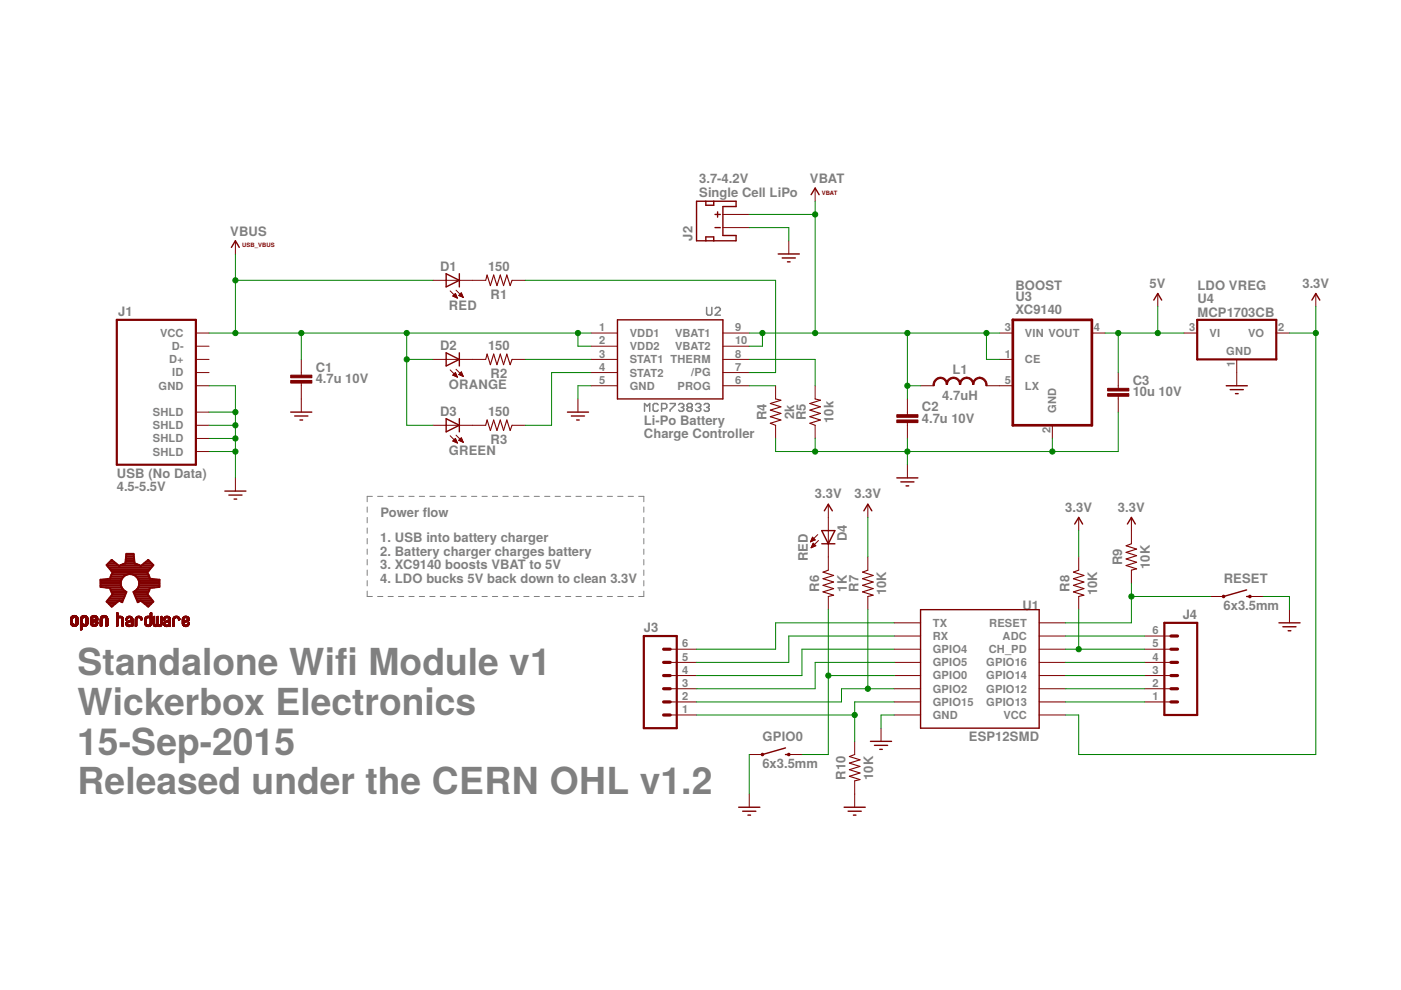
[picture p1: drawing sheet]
<svg xmlns="http://www.w3.org/2000/svg" width="297mm" height="210mm" viewBox="0 0 297 210" stroke-linecap="round" stroke-linejoin="round" font-family="sans-serif">
<g fill="none" stroke="#808080" stroke-width=".21">
<path d="M77.9 107.5v1.1M77.9 109.7v1.1M77.9 112v1.1M77.9 114.2v1.1M77.9 116.4v1.1M77.9 118.6v1.2M79 105.2h-1.1v1.2M80.1 105.2h1.1M82.3 105.2h1.1M84.5 105.2h1.1M86.7 105.2h1.1M88.9 105.2h1.1"/>
<path d="M91.1 105.2h1.1M93.3 105.2h1.1M95.5 105.2h1.2M97.8 105.2h1.1M100 105.2h1.1M102.2 105.2h1.1M104.4 105.2h1.1M106.6 105.2h1.1M108.8 105.2h1.1M111 105.2h1.2M113.3 105.2h1.1M115.5 105.2h1.1"/>
<path d="M117.7 105.2h1.1M119.9 105.2h1.1M122.1 105.2h1.1M124.3 105.2h1.1M126.5 105.2h1.2M128.8 105.2h1.1M131 105.2h1.1M133.2 105.2h1.1M135.4 105.2h1.1v1.2M136.5 107.5v1.1M136.5 109.7v1.1M136.5 112v1.1"/>
<path d="M136.5 114.2v1.1M136.5 116.4v1.1M136.5 118.6v1.2M77.9 120.9v1.1M77.9 123.1v1.1M77.9 125.3v1.2h1.1M80.1 126.5h1.1M82.3 126.5h1.1M84.5 126.5h1.1M86.7 126.5h1.1M88.9 126.5h1.1M91.1 126.5h1.1"/>
<path d="M93.3 126.5h1.1M95.5 126.5h1.2M97.8 126.5h1.1M100 126.5h1.1M102.2 126.5h1.1M104.4 126.5h1.1M106.6 126.5h1.1M108.8 126.5h1.1M111 126.5h1.2M113.3 126.5h1.1M115.5 126.5h1.1M117.7 126.5h1.1"/>
<path d="M119.9 126.5h1.1M122.1 126.5h1.1M124.3 126.5h1.1M126.5 126.5h1.2M128.8 126.5h1.1M131 126.5h1.1M133.2 126.5h1.1M136.5 120.9v1.1M136.5 123.1v1.1M136.5 125.3v1.2h-1.1"/>
</g>
<g fill="none" stroke="#808080" stroke-width=".32">
<path d="M149.8 65.2v1.3l.3 .3h.5l.3-.3v-1.3M151.6 65.4l.3-.2h.5l.3 .2v.3l-1.1 1.1h1.1M136.7 87.2v-1.6l.5 .5 .6-.5v1.6M139.6 85.8l-.3-.2h-.6l-.2 .2v1.1l.2 .3h.6l.3-.3M140.3 86.7h.8l.3-.3v-.6l-.3-.2h-.8v1.6M142.1 85.6h1.1v.2l-1.1 1.1v.3M143.9 85.8l.2-.2h.6l.3 .2v.3l-.3 .3M144.4 86.4h.3M144.7 86.4l.3 .3v.2l-.3 .3h-.6l-.2-.3M145.9 86.4l-.2-.3v-.3l.2-.2h.6l.3 .2v.3l-.3 .3M145.9 86.4l-.2 .3v.2l.2 .3h.6l.3-.3v-.2l-.3-.3M145.9 86.4h.6"/>
<path d="M147.5 85.8l.2-.2h.6l.3 .2v.3l-.3 .3M148 86.4h.3M148.3 86.4l.3 .3v.2l-.3 .3h-.6l-.2-.3M149.3 85.8l.2-.2h.6l.3 .2v.3l-.3 .3M149.8 86.4h.3M150.1 86.4l.3 .3v.2l-.3 .3h-.6l-.2-.3"/>
</g>
<g fill="none" stroke="#800000" stroke-width=".47">
<path d="M24.8 67.8h16.7v30.7h-16.7zM253.8 67.8h16.8v8.4h-16.8zM136.5 134.9h7v19.5h-7zM246.9 132.1h6.9v19.5h-6.9z"/>
<circle cx="259.4" cy="126.5" r=".15"/>
<circle cx="265" cy="126.5" r=".15"/>
<circle cx="161.6" cy="160" r=".15"/>
<circle cx="167.2" cy="160" r=".15"/>
</g>
<g fill="none" stroke="#800000" stroke-width=".21">
<path d="M172.8 39.9v2.8M49.9 51.1v2.7M91.8 59.4h11.2M108.6 59.4h2.8M153.3 48.3h5.6M153.3 45.5h5.6M167.2 51.1v2.7M41.5 70.6h2.8M41.5 76.2h2.8M41.5 73.4h2.8M41.5 79h2.8M63.9 76.2v3.6"/>
<path d="M91.8 76.2h11.2M95.4 78.4l1.6 1.6M95.4 61.7l1.6 1.5M96 79.5l.6-.5 .4 1zM96 62.8l.6-.6 .4 1zM96 79.6h.8M96.1 62.7h.7M96.1 79.4h.7M96.1 62.8h.7M96.2 62.6h.5M96.3 79.3h.4M96.4 79.7h.5"/>
<path d="M96.4 62.4h.2M96.4 79.1h.2M96.5 63h.4M96.5 62.3h.1M96.5 79h.1M96.7 79.8h.2M96.7 78.3l1.5 1.5M96.7 61.5l1.5 1.6M96.8 63.1h.1M97.3 79.4h.8M97.3 62.6h.7M97.4 79.3h.6"/>
<path d="M97.4 62.7h.7M97.5 62.4h.5M97.5 79.1h.4M97.6 62.3h.3M97.6 79.6h.5M97.6 79h.3M97.7 62.8h.4M97.7 62.2h.2M97.8 78.9h.1M97.8 78.8l-.5 .6 .9 .4M97.8 78.8l.4 1M97.8 62.1l.4 1-.9-.4z"/>
<path d="M97.9 79.7h.3M98 63h.2M108.6 76.2h2.8M125.3 70.6h5.6M125.3 76.2h5.6M125.3 73.4h5.6M125.3 79h5.6M153.3 70.6h5.6M153.3 76.2h5.6M153.3 73.4h5.6M153.3 79h5.6M211.9 70.6h2.8"/>
<path d="M211.9 76.2h2.8M231.5 70.6h2.8M237.1 79v3.6M245.5 62.2v2.8M251 70.6h2.8M262.2 76.2v5.6M270.6 70.6h2.8M279 62.2v2.8M41.5 81.8h2.8M41.5 87.4h2.8M41.5 90.2h2.8M41.5 93h2.8"/>
<path d="M41.5 95.7h2.8M63.9 80.9v6.5M91.8 90.2h11.2M95.4 92.4l1.6 1.5M96 93.5l.6-.5 .4 .9zM96.1 93.6h.7M96.1 93.4h.7M96.2 93.3h.5M96.4 93.1h.2M96.4 93.7h.5M96.5 93h.1M96.7 92.3l1.5 1.5"/>
<path d="M96.7 93.8h.2M97.3 93.4l.5-.6 .4 1zM97.3 93.4h.8M97.3 93.3h.7M97.5 93.1h.5M97.6 93h.3M97.7 93.6h.4M97.8 92.9h.1M98 93.7h.2M108.6 90.2h2.8M122.5 84.6v2.8M125.3 81.8h5.6"/>
<path d="M153.3 81.8h5.6M164.4 81.8v2.8M164.4 90.2v2.8M172.8 81.8v2.8M172.8 90.2v2.8M192.4 84.6v3.6M192.4 89.3v3.7M192.4 98.5v2.8M195.2 81.8h2.8M209.1 81.8h5.6M223.1 90.2v2.8M237.1 83.7v3.7"/>
<path d="M49.9 101.3v2.8M171.9 114.9h.1M171.9 114.7h.3M172 114.6h.5M172 116.1h.1M172 114.5h.8M172.1 116h.3M172.1 114.3h.6M172.1 115.8h.6M172.1 114.2h.5M172.2 115.7h.7M172.2 114.1h.2"/>
<path d="M172.2 115.5h.6M172.3 113.9h.1M172.3 113.9l-.4 1M172.3 113.9l.5 .6-.9 .4M172.3 115.4h.4M172.4 115.3h.1M173 115.7l-.6-.5-.4 .9M173 115.7l-1 .4M173.4 113.3l-1.5 1.6M173.5 114.6l-1.5 1.5M175.6 106.9v14M184 106.9v2.8"/>
<path d="M184 118.1v2.8M228.7 109.7v2.8M228.7 118.1v2.8M239.9 109.7v5.6M14.9 132h.5M14.9 132.1h.5M14.9 131.9h.5M14.9 131.8h.5M14.9 131.7h.5M14.9 131.6h.5M14.9 131.5h.5M14.9 131.4h.5"/>
<path d="M14.9 131.3h.5M14.9 131.2h.5M15 132.1l.4 .1M15 131.2h.4M15 132.3h.5M15 132.2l.5 .1M15 132.2h.4M15 131.1h.5M15 131h.5M15 132.3l.6 .1M15 132.4h1.5M15 130.9h1.5"/>
<path d="M15.1 132.5h1.3M15.1 130.8h1.3M15.2 130.7h1.1M15.2 132.7h1.1M15.3 130.6h.9M15.3 132.7h.9M15.4 132.8h.7M15.4 131.1h-.4M15.6 130.5h.4M15.6 131h-.6M15.6 132.8h.3M15.7 130.9h-.7"/>
<path d="M15.8 130.9h.7M15.9 131h.6M16 131h.6M16 131.1h.6M16.1 132.2h.5M16.1 131.1h.5M16.1 131.2h.5M16.1 132h.5M16.1 132.1h.5M16.1 131.9h.5M16.1 131.8h.5M16.1 131.7h.5"/>
<path d="M16.1 131.6h.5M16.1 131.5h.5M16.1 131.4h.5M16.1 131.3h.5M16.3 132.6h-1.1M16.5 132.4l-1.4 .1M16.5 132.3l-.6 .1M16.5 132.3h-.5M16.6 132.2l-.6 .1M17.1 132h.4M17.1 133.3h.4M17.1 133.2h.4"/>
<path d="M17.1 133.1h.4M17.1 133h.4M17.1 132.9h.4M17.1 132.8h.4M17.1 132.4h1.5M17.1 132.3l.6 .1M17.1 132.3h.5M17.1 132.2h.5M17.1 132.2h.4M17.1 132.1l.4 .1M17.1 132.1h.4M17.1 131.9h.4"/>
<path d="M17.1 131.8h.4M17.1 131.7h.4M17.1 131.6h.4M17.1 131.5h.4M17.1 131.4h.4M17.1 131.3h.4M17.1 131.2h.4M17.1 133.6h.2M17.1 131h.5M17.1 130.9h1.5M17.2 130.8h1.3M17.3 130.7h1.1"/>
<path d="M17.4 133.5h-.3M17.4 130.6h.9M17.5 130.6h.8M17.5 133.4h-.4M17.5 131.1h-.4M17.6 131.1h-.5M17.7 130.5h.4M17.7 131h-.6M17.7 132.8h.3M17.8 130.9h-.7M17.9 130.9h.7M18 132.4h.6"/>
<path d="M18 131h.6M18.1 131h.5M18.1 131.1h.5M18.2 132.2h.4M18.2 132.8h-1.1M18.2 132.2h.5M18.2 131.1h.5M18.2 132.1h.5M18.2 131.2h.5M18.2 132h.5M18.2 131.9h.5M18.2 131.8h.5"/>
<path d="M18.2 131.7h.5M18.2 131.6h.5M18.2 131.5h.5M18.2 131.4h.5M18.2 131.3h.5M18.3 132.7h-1.2M18.4 132.7h-1.3M18.4 132.6h-1.3M18.5 132.5l-1.4 .1M18.5 132.5h-1.4M18.6 132.4l-1.5 .1M18.6 132.3h-.5"/>
<path d="M18.6 132.2h-.5M19.2 132.3h.5M19.2 132.2l.5 .1M19.2 132.2h.4M19.2 132.1h.4M19.2 131.5h1.5M19.2 131.4l.4 .1M19.2 131.4h.4M19.2 131.3h.4M19.2 131.1h.4M19.2 132.3l.6 .1M19.3 132.4h1.4"/>
<path d="M19.3 130.9h1.4M19.3 132.5h1.3M19.3 130.8h1.3M19.4 130.7h1.2M19.5 130.7h1M19.5 130.6h.9M19.5 132.7h.9M19.6 130.6h.8M19.6 131.2l-.4 .1M19.6 132.8h.7M19.6 131.2h-.4M19.7 131.1h-.5"/>
<path d="M19.7 132h-.5M19.7 131h-.5M19.8 130.5h.4M19.8 131h-.6M19.8 132.8h.3M19.8 131.5h.9M19.9 131.4h.8M19.9 130.9h-.7M19.9 131.9l-.7 .1M20 131.9h-.8M20 130.9h.7M20.1 131.4h.6"/>
<path d="M20.1 131.3h.6M20.1 131h.6M20.2 131.8h-1M20.2 132.3h.5M20.2 131h.5M20.2 131.1h.5M20.3 132.2h.4M20.3 131.2h.4M20.3 131.1h.4M20.3 132.1h.4M20.4 132h.3M20.4 131.7h-1.2"/>
<path d="M20.4 131.9h.3M20.5 132.7h-1M20.5 131.9h.2M20.5 132.6h-1.1M20.6 131.8h.1M20.6 131.6h-1.4M20.7 132.3l-.6 .1M20.7 131.6h-1.5M20.7 132.2l-.5 .1M21.3 132h.4M21.3 132.6h.4M21.3 132.5h.4"/>
<path d="M21.3 132.4h.4M21.3 132.3h.4M21.3 132.2h.4M21.3 132.1h.4M21.3 131.9h.4M21.3 131.8h.4M21.3 131.7h.4M21.3 131.6h.4M21.3 131.5h.4M21.3 131.4h.4M21.3 131.3h.4M21.3 131.2h.4"/>
<path d="M21.3 132.8h.2M21.4 130.9h1.4M21.4 130.8h1.3M21.5 130.7h1.2M21.5 130.7h1.1M21.6 132.7h-.3M21.6 130.6h.9M21.7 132.7h-.4M21.7 130.6h.8M21.7 131.2h-.4M21.7 131.1h-.4M21.8 131.1h-.5"/>
<path d="M21.8 131h-.5M21.9 130.5h.4M21.9 131h-.6M22 130.9h-.7M22.1 130.9h.7M22.2 131h.6M22.3 131h.5M22.4 131.1h.5M22.4 131.2h.5M22.4 132h.5M22.4 132.7h.4M22.4 132.6h.5"/>
<path d="M22.4 132.5h.5M22.4 132.4h.5M22.4 132.3h.5M22.4 132.2h.5M22.4 132.1h.5M22.4 131.9h.5M22.4 131.8h.5M22.4 131.7h.5M22.4 131.6h.5M22.4 131.5h.5M22.4 131.4h.5M22.4 131.3h.5"/>
<path d="M22.7 132.8h-.2M22.9 132.7h-.5M24.7 130.1h.3M24.7 132h.3M24.7 132.8h.1M24.7 132.7h.3M24.7 132.6h.3M24.7 132.5h.3M24.7 132.4h.3M24.7 132.3h.3M24.7 132.2h.3M24.7 132.1h.3"/>
<path d="M24.7 131.9h.3M24.7 131.8h.3M24.7 131.7h.3M24.7 131.6h.3M24.7 131.5h.3M24.7 131.4h.3M24.7 131.3h.3M24.7 130.9h1.4M24.7 130.9h1.3M24.7 130.8h1.3M24.7 130.7l1.2 .1M24.7 130.7h1.1"/>
<path d="M24.7 130.6h.3M24.7 130.5h.3M24.7 130.4h.3M24.7 130.3h.3M24.7 130.2h.3M24.7 130h.3M24.8 129.9h.2M24.9 132.8h-.2M25 132.7h-.3M25 131.3l-.3 .1M25 131.2l-.3 .1M25.1 131.2h-.4"/>
<path d="M25.1 131.1h-.4M25.2 131.1h-.5M25.2 130.7h.5M25.2 131h-.5M25.4 131h-.7M25.5 131h.6M25.7 131h.4M25.7 131.1h.4M25.8 131.1h.4M25.8 131.2h.4M25.8 131.2l.4 .1M25.9 131.4h.3"/>
<path d="M25.9 131.3h.3M25.9 132h.3M25.9 132.8h.1M25.9 132.7h.3M25.9 132.6h.3M25.9 132.5h.3M25.9 132.4h.3M25.9 132.3h.3M25.9 132.2h.3M25.9 132.1h.3M25.9 131.9h.3M25.9 131.8h.3"/>
<path d="M25.9 131.7h.3M25.9 131.6h.3M25.9 131.5h.3M26.1 132.8h-.2M26.2 132.7h-.3M26.7 132.4h.4M26.7 132.3l.4 .1M26.7 132.3h.3M26.7 132.2h.3M26.7 132.1h.4M26.7 131.3h.3M26.7 132.4l.4 .1"/>
<path d="M26.7 131.2h.3M26.7 131.2h.4M26.7 132.5h.9M26.7 132.5h.5M26.8 131h.4M26.8 132.6h.8M26.8 132.7h.9M26.8 131.5h-.1M26.8 130.9h1.2M26.9 130.9h1.1M26.9 132.7h.8M26.9 130.8h1"/>
<path d="M26.9 131.4l-.2 .1M27 132.8h.7M27 130.8h.9M27 131.4h-.3M27 132.2h-.3M27 131.3h-.3M27.1 130.7h.7M27.1 132.1l-.4 .1M27.1 131.7h1.1M27.1 132.8h.5M27.1 131.1h-.4M27.2 131.1h-.5"/>
<path d="M27.2 130.7h.5M27.2 131.7h1M27.2 132.9h.1M27.3 132l-.6 .1M27.3 131.6h.9M27.3 132.8l.2 .1M27.3 132h-.6M27.3 131h-.5M27.4 132.5h.2M27.5 131.6h.7M27.5 131.9l-.7 .1M27.5 131h.6"/>
<path d="M27.6 131.9h-.8M27.6 131.5h.6M27.7 131h.4M27.7 131.5h.5M27.7 131.1h.4M27.7 131.8h-.8M27.8 131.1h.4M27.8 131.4h.4M27.8 131.2h.4M27.8 131.8h.4M27.8 131.3h.4M27.9 132h.3"/>
<path d="M27.9 132.7h.3M27.9 132.6h.3M27.9 132.5h.3M27.9 132.4h.3M27.9 132.3h.3M27.9 132.2h.3M27.9 132.1h.3M27.9 131.9h.3M27.9 131.3h.3M27.9 132.8h.1M28.1 132.8h-.2M28.2 131.8h-1.3"/>
<path d="M28.7 132h.3M28.7 132.8h.1M28.7 132.7h.3M28.7 132.6h.3M28.7 132.5h.3M28.7 132.4h.3M28.7 132.3h.3M28.7 132.2h.3M28.7 132.1h.3M28.7 131.9h.3M28.7 131.8h.3M28.7 131.7h.3"/>
<path d="M28.7 131.6h.3M28.7 131.5h.3M28.7 131.4h.3M28.7 131.3h.3M28.7 131.2h.3M28.8 130.9h1.3M28.9 130.9h1.1M28.9 132.8h-.2M28.9 130.8h1.1M29 130.8h.9M29 132.7h-.3M29 131.2h-.3"/>
<path d="M29 130.7h.8M29.1 131.1h-.4M29.1 130.7h.6M29.2 131h-.5M29.4 131h-.6M29.5 131h.6M29.7 131h.4M29.7 131.1h.4M29.8 131.1h.3M29.8 131.2h.3M29.8 131.2h.4M29.8 131.3h.4"/>
<path d="M29.9 131.4h.2M29.9 131.3h.3M30.1 131.4l-.2 .1M30.6 132h.4M30.6 132.1h.4M30.6 131.9h.4M30.6 131.8h.4M30.6 131.7h.4M30.6 131.6h.4M30.6 131.5h.4M30.6 131.4h.4M30.7 132.2h.3"/>
<path d="M30.7 132.1h.3M30.7 131.3h.3M30.7 132.3h.4M30.7 131.2h.3M30.7 132.4h.4M30.7 131.1h.4M30.7 132.4l.5 .1M30.8 132.5h.5M30.8 132.5h1.2M30.8 130.9h1.4M30.8 132.6h1.2M30.9 132.7h1"/>
<path d="M30.9 130.8h1.3M31 132.7h.9M31 130.8h1.2M31 131.3h-.3M31 132.8h.8M31.1 131.2h-.4M31.1 130.7h1.1M31.1 132.8h.6M31.1 130.7h.6M31.2 131.1h-.5M31.2 131h-.4M31.3 132.8v.1"/>
<path d="M31.3 131h-.5M31.4 132.8l.1 .1M31.5 131h.7M31.5 132.5h.6M31.6 131h.6M31.7 132.4h.4M31.7 131.1h.5M31.8 131.2h.4M31.8 132.3h.4M31.8 132h.4M31.8 132.2h.4M31.8 132.1h.4"/>
<path d="M31.8 131.9h.4M31.8 131.8h.4M31.8 131.7h.4M31.8 131.6h.4M31.8 131.5h.4M31.8 131.4h.4M31.8 131.3h.4M31.8 130.6h.4M31.8 130.5h.4M31.8 130.4h.4M31.8 130.3h.4M31.8 130.2h.4"/>
<path d="M31.8 130.1h.4M31.8 130h.4M31.9 131.9h.3M31.9 131.8h.3M31.9 131.6h.3M31.9 131.4h.3M31.9 130h.3M32 129.9h.2M32.1 132.5h-.5M32.2 132.3l-.5 .1M32.2 132.2l-.4 .1M32.5 132h.3"/>
<path d="M32.5 132.3h.3M32.5 132.2h.3M32.5 132.1h.3M32.5 131.9h.3M32.5 131.8h.3M32.5 131.7h.3M32.5 131.6h.3M32.5 131.5h.3M32.5 131.4h.3M32.5 131.3h.3M32.5 131.2h.3M32.5 131.1h.3"/>
<path d="M32.5 131h.3M32.5 130.9h.3M32.5 130.8h.3M32.5 132.4l.4 .1M32.5 132.4h.4M32.5 132.3l.3 .1M32.5 132.5h1.8M32.5 132.5h.5M32.6 132.6h1.6M32.6 130.7h.2M32.6 132.7h1.6M32.7 132.8h1.4"/>
<path d="M32.7 130.7h.1M32.8 132.8h.5M32.9 132.9h.1M33.1 132.8v.1M33.1 132.5h.7M33.2 132.5h.5M33.2 132.4h.4M33.2 132h.4M33.2 132.3h.4M33.2 132.1h.4M33.2 131.9h.4M33.2 131.8h.4"/>
<path d="M33.3 132.2h.3M33.3 132.1h.3M33.3 131.8h.3M33.3 131.7h.3M33.3 131.6h.3M33.3 131.5h.3M33.3 131.4h.3M33.3 131.3h.3M33.3 131.2h.3M33.3 131.1h.3M33.3 131h.3M33.3 130.9h.3"/>
<path d="M33.3 130.8h.3M33.3 130.7h.3M33.4 130.7h.2M33.5 132.8h.5M33.8 132.9h.1M34 132.5h.3M34 132.4h.3M34 132.3h.3M34 132h.3M34 132.2h.3M34 132.1h.3M34 131.9h.3"/>
<path d="M34 131.8h.3M34 131.7h.3M34 131.6h.3M34 131.5h.3M34 131.4h.3M34 131.3h.3M34 131.2h.3M34 131.1h.3M34 131h.3M34 130.9h.3M34 130.8h.3M34.1 130.7h.2"/>
<path d="M34.2 130.7h.1M34.2 132.7h-1.6M34.3 132.5h-.5M34.6 132.4h.5M34.6 132.3l.4 .1M34.6 132.3h.4M34.6 132.2h.4M34.6 131.3h.4M34.7 132.4l.4 .1M34.7 131.2h.3M34.7 132.5h.5M34.7 132.5l.9 .1"/>
<path d="M34.7 131h.5M34.8 132.6h.8M34.8 131.9h.7M34.8 131.5h-.2M34.8 132.7h.8M34.8 130.9h1.2M34.9 132.7h.7M34.9 131.4l-.3 .1M34.9 130.8h1M34.9 132.8h.7M35 131.4h-.4M35 131.3l-.4 .1"/>
<path d="M35 131.2h-.3M35 130.7h.8M35.1 132.1l-.5 .1M35.1 131.7h1M35.1 132.8h.5M35.1 131.1h-.4M35.1 132.1h-.5M35.1 130.7h.6M35.2 132l-.5 .1M35.3 132.9h.1M35.3 131.6h.8M35.3 132h-.6"/>
<path d="M35.3 131h-.5M35.4 132.5h.2M35.4 131.6h.7M35.5 131.9l-.8 .1M35.5 131h.5M35.5 131.5h.6M35.6 131h.5M35.7 131.5h.4M35.7 131.1h.4M35.7 131.8h-.9M35.8 131.1h.3M35.8 131.4h.3"/>
<path d="M35.8 131.2h.3M35.8 131.8h.3M35.8 131.3h.3M35.9 132h.2M35.9 132.8h.1M35.9 132.7h.2M35.9 132.6h.2M35.9 132.5h.2M35.9 132.4h.2M35.9 132.3h.2M35.9 132.2h.2M35.9 132.1h.2"/>
<path d="M35.9 131.9h.2M36 130.9h-1.2M36.1 132.8h-.2M36.1 132.7h-.2M36.1 131.8h-1.2M36.7 132h.3M36.7 132.8h.1M36.7 132.7h.3M36.7 132.6h.3M36.7 132.5h.3M36.7 132.4h.3M36.7 132.3h.3"/>
<path d="M36.7 132.2h.3M36.7 132.1h.3M36.7 131.9h.3M36.7 131.8h.3M36.7 131.7h.3M36.7 131.6h.3M36.7 131.5h.3M36.7 131.4h.3M36.7 131.3h.3M36.7 131.1h.3M36.8 130.9h1.2M36.9 130.8h1"/>
<path d="M36.9 132.8h-.2M37 132.7h-.3M37 131.2l-.3 .1M37 130.7h.8M37 131.2h-.3M37.1 130.7h.6M37.1 131.1h-.4M37.2 131h-.5M37.3 131h-.6M37.5 131h.6M37.6 131h.5M37.7 131.1h.4"/>
<path d="M37.8 131.2h.3M37.8 131.4h.2M37.8 131.3h.3M38.1 131.4h-.3M38.7 132.3l.4 .1M38.7 132.3h.3M38.7 132.2h.3M38.7 132.1h.3M38.7 131.7h1.2M38.7 131.7h.3M38.7 131.6h.3M38.7 131.5h.3"/>
<path d="M38.7 131.4h.3M38.7 131.3h.3M38.7 131.2h.3M38.7 132.4h.4M38.7 132.4l.5 .1M38.7 132.5h.6M38.8 132.5h1.2M38.8 132.6h1.1M38.8 130.9h1.2M38.8 132.7h1.1M38.9 130.8h1M38.9 132.7h.9"/>
<path d="M39 132.8h.8M39 132.1h-.3M39 131.2h-.3M39 130.7h.8M39.1 131.1h-.4M39.1 132.8h.6M39.1 130.7h.6M39.2 132l-.5 .1M39.2 131h-.5M39.3 132h-.6M39.3 131h-.6M39.3 132.8v.1"/>
<path d="M39.3 131.6h.8M39.4 132.9h.1M39.4 131.9l-.7 .1M39.5 131.9h-.8M39.5 131.5h.7M39.5 131h.5M39.5 132.5h.5M39.6 131.5h.6M39.6 131h.5M39.6 131.8h-.9M39.7 131.4h.5M39.7 131.1h.4"/>
<path d="M39.7 131.8h-1M39.8 131.2h.3M39.8 131.1h.3M39.8 132.3h.3M39.8 131.4h.4M39.8 131.3h.3M39.8 132.2h.3M39.8 132.1h.4M39.9 132.1h.3M39.9 131.7h-.8M40 130.9h-1.2M40 132h.1"/>
<path d="M40.1 132.4l-.5 .1M40.1 132.4h-.4M40.1 131.6h-.9M40.1 132.3l-.3 .1M40.1 132.2h-.3M142.1 137.6h5.6M175.6 126.5v2.8M184 126.5v2.8M189.6 132.1h5.6M189.6 134.9h5.6M189.6 137.6h5.6M220.3 132.1h5.6"/>
<path d="M220.3 134.9h5.6M220.3 137.6h5.6M228.7 126.5v2.8M239.9 120.9v2.8M242.7 134.9h5.6M242.7 137.6h5.6M256.6 126.5h2.8M265 126.5h2.8M273.4 129.3v2.8M142.1 140.4h5.6M142.1 143.2h5.6M142.1 146h5.6"/>
<path d="M142.1 148.8h5.6M142.1 151.6h5.6M158.9 160h2.7M167.2 160h2.8M181.2 157.2v2.8M186.8 154.4v2.8M189.6 140.4h5.6M189.6 143.2h5.6M189.6 146h5.6M189.6 148.8h5.6M189.6 151.6h5.6M220.3 140.4h5.6"/>
<path d="M220.3 143.2h5.6M220.3 146h5.6M220.3 148.8h5.6M220.3 151.6h5.6M242.7 140.4h5.6M242.7 143.2h5.6M242.7 146h5.6M242.7 148.8h5.6M158.9 168.4v2.8M181.2 165.6v5.6"/>
</g>
<g fill="none" stroke="#800000" stroke-width=".3">
<path d="M49.1 52.5l.8-1.4 .8 1.4M94.6 58l2.8 1.4-2.8 1.4zM97.4 58v2.8M147.7 42.7h8.4v1.1h-2.8v6.1h2.8v1.2h-8.4zM149.6 42.7v.8h1.7v-.8M149.6 51.1v-.9h1.7v.9M151.6 45.5h1.1M151.6 48.3h1.1M152.1 44.9v1.1M165 53.8h4.5M165.8 54.7h2.8M167 55.5h.5"/>
<path d="M172 41.3l.8-1.4 .9 1.4M94.6 74.8l2.8 1.4-2.8 1.4zM97.4 74.8v2.8M130.9 67.8h22.4v16.8h-22.4zM244.6 63.6l.9-1.4 .8 1.4M278.2 63.6l.8-1.4 .8 1.4M61.6 87.4h4.5M62.5 88.2h2.8M63.6 89h.6M94.6 88.8l2.8 1.4-2.8 1.4zM97.4 88.8v2.8M120.3 87.4h4.5"/>
<path d="M121.1 88.2h2.8M122.3 89h.5M260 81.8h4.5M260.8 82.6h2.8M261.9 83.5h.6M47.7 104.1h4.4M48.5 105h2.8M49.6 105.8h.6M174.2 112.5h2.8l-1.4 2.8zM174.2 115.3h2.8M174.8 108.3l.8-1.4 .9 1.4M183.2 108.3l.8-1.4 .8 1.4"/>
<path d="M190.1 101.3h4.5M191 102.2h2.8M192.1 103h.6M227.9 111.1l.8-1.4 .8 1.4M239 111.1l.9-1.4 .8 1.4M195.2 129.3h25.1v25.1h-25.1zM264.3 126.5h.7M264.3 125.1l-4.9 1.4M271.2 132.1h4.4M272 132.9h2.8M273.1 133.7h.6M166.5 160h.7"/>
<path d="M166.5 158.6l-4.9 1.4M184.6 157.2h4.4M185.4 158h2.8M186.5 158.9h.6M156.6 171.2h4.5M157.5 172h2.8M158.6 172.8h.5M179 171.2h4.5M179.8 172h2.8M180.9 172.8h.6"/>
</g>
<path d="M214.7 67.8h16.8v22.4h-16.8z" fill="none" stroke="#800000" stroke-width=".57"/>
<g fill="#800000" stroke="#800000" stroke-width=".21">
<path d="M190.1 89h4.5v.6h-4.5z"/>
<path d="M190.1 87.9h4.5v.6h-4.5z"/>
<path d="M234.8 83.5h4.5v.5h-4.5z"/>
<path d="M234.8 82.3h4.5v.6h-4.5z"/>
<path d="M61.6 80.7h4.5v.5h-4.5z"/>
<path d="M61.6 79.5h4.5v.6h-4.5z"/>
</g>
<g fill="#800000" stroke="#800000" stroke-width=".21">
<path d="M198.2 80.6l.6-.5 .5-.1 .1 .2-.6 .2-.5 .5-.2 .9h-.3l.1-.6z" fill-rule="evenodd"/>
<path d="M199.4 80a1.52 1.52 0 0 1 1.5 1.5h-.3l-.3-.8-.4-.3-.5-.2z" fill-rule="evenodd"/>
<path d="M201.1 80.4l.6-.3 .5-.1v.2l-.8 .3-.4 .5-.1 .5h-.3l.1-.5z" fill-rule="evenodd"/>
<path d="M202.2 80a1.52 1.52 0 0 1 1.5 1.5h-.3l-.3-.8-.4-.3-.5-.2z" fill-rule="evenodd"/>
<path d="M203.9 80.4l.5-.3 .6-.1v.2l-.8 .3-.4 .5-.1 .5h-.3l.1-.5z" fill-rule="evenodd"/>
<path d="M205 80a1.52 1.52 0 0 1 1.5 1.5h-.3l-.3-.8-.4-.3-.5-.2z" fill-rule="evenodd"/>
<path d="M206.7 80.4l.5-.3 .6-.1v.2l-.8 .3-.4 .5-.1 .5h-.3l.1-.5z" fill-rule="evenodd"/>
<path d="M207.8 80a1.65 1.65 0 0 1 1.5 1.8h-.3l-.1-.6-.3-.6-.9-.4z" fill-rule="evenodd"/>
</g>
<path d="M103 59.4l.3-1.1 .7 2.3 .7-2.3 .7 2.3 .7-2.3 .7 2.3 .7-2.3 .7 2.3 .4-1.2M103 76.2l.3-1.1 .7 2.2 .7-2.2 .7 2.2 .7-2.2 .7 2.2 .7-2.2 .7 2.2 .4-1.1M103 90.2l.3-1.2 .7 2.3 .7-2.3 .7 2.3 .7-2.3 .7 2.3 .7-2.3 .7 2.3 .4-1.1M164.4 84.6l1.2 .3-2.3 .7 2.3 .7-2.3 .7 2.3 .7-2.3 .6 2.3 .7-2.3 .7 1.1 .5M172.8 84.6l1.1 .3-2.2 .7 2.2 .7-2.2 .7 2.2 .7-2.2 .6 2.2 .7-2.2 .7 1.1 .5M239.9 115.3l-1.1 .4 2.2 .7-2.2 .7 2.2 .7-2.2 .7 2.2 .7-2.2 .7 2.2 .7-1.1 .3M175.6 120.9l-1.1 .4 2.2 .7-2.2 .7 2.2 .7-2.2 .7 2.2 .7-2.2 .7 2.2 .7-1.1 .3M184 120.9l-1.1 .4 2.2 .7-2.2 .7 2.2 .7-2.2 .7 2.2 .7-2.2 .7 2.2 .7-1.1 .3M228.7 120.9l-1.1 .4 2.2 .7-2.2 .7 2.2 .7-2.2 .7 2.2 .7-2.2 .7 2.2 .7-1.1 .3M181.2 160l-1.1 .4 2.2 .7-2.2 .7 2.2 .7-2.2 .7 2.2 .7-2.2 .7 2.2 .7-1.1 .3" fill="none" stroke="#800000" stroke-width=".23"/>
<path d="M140.7 137.6h1.4M248.3 137.6h1.4M248.3 134.9h1.4M140.7 146h1.4M140.7 148.8h1.4M140.7 151.6h1.4M140.7 140.4h1.4M140.7 143.2h1.4M248.3 146h1.4M248.3 148.8h1.4M248.3 140.4h1.4M248.3 143.2h1.4" fill="none" stroke="#800000" stroke-width=".68"/>
<g fill="none" stroke="#800000" stroke-width=".42">
<path d="M22.7 119.9h2.4M22.9 119.5h1.8M23.3 119.1h.9M23.7 118.7h.1M23.7 118.7l1.6 1.3 1.3-.5 .2-2.1h1.5l.2 2.1 1.3 .5 1.6-1.3M23.7 118.7l-1.1 1.1 1.3 1.6-.4 .8M25.5 119.9h4.2M26.4 119.5h2.3M26.6 119.1h1.9M26.6 118.7h1.8M26.7 118.4h1.7M26.7 118h1.7"/>
<path d="M26.8 117.6h1.5M30 119.9h2.4M30.5 119.5h1.7M30.9 119.1h.9M31.4 118.7h.1M31.4 118.7l1.1 1.1-1.3 1.6 .4 .8M21.3 124.2h4.4M21.3 123.8h4.3M21.3 123.4h4.3M21.3 123h4.4M22.4 124.5h3.4M22.7 127.7h2.2"/>
<path d="M22.8 127.3h3.3M23 120.3h9.1M23.1 128h1.3M23.2 126.9h3M23.3 120.7h8.5M23.4 122.6h2.5M23.4 124.9h2.7M23.5 122.2l-.2 .5-2 .2v1.5l2 .3 .6 1.3-1.3 1.6 1.1 1 1.6-1.3 .6 .4 .9-2.2a2 2 0 0 1-1.1-2.5M23.5 128.4h.4M23.5 126.5h2.9M23.5 122.2h2.7M23.6 125.3h2.9"/>
<path d="M23.6 121.1h7.9M23.6 121.8h3.3M23.7 125.7h3M23.8 126.1h2.7M23.9 121.5h7.4M25.9 127.7h.1M26.2 122.2l-.5 .8M26.2 122.2a1.96 1.96 0 0 1 2.7 0M28.2 121.8h3.3M28.4 125.7h3M28.6 126.1h2.7M28.6 125.3h2.9"/>
<path d="M28.7 126.5h2.9M28.9 126.9h3.1M28.9 122.2h2.7M28.9 122.2l.6 1.2M29 127.3h3.3M29.1 124.9h2.6M29.2 127.7h.1M29.2 122.6h2.5M29.3 124.5h3.4M29.4 123h4.4M29.4 124.2h4.4M29.5 123.8h4.3"/>
<path d="M29.5 123.4h4.3M30.2 127.7h2.2M30.7 128h1.3M31.2 128.4h.4M31.6 122.2l.2 .5 2 .2v1.5l-2 .3-.6 1.3 1.3 1.6-1.1 1-1.6-1.3-.6 .4-.9-2.2a1.95 1.95 0 0 0 1.2-2.1"/>
</g>
<g fill="none" stroke="#008000" stroke-width=".21">
<path d="M49.9 53.8v16.8M49.9 59.4h41.9M111.4 59.4h53v19.6h-5.5M158.9 48.3h8.3v2.8M158.9 45.5h13.9M172.8 42.7v27.9M44.3 70.6h81M63.9 70.6v5.6M86.2 70.6v19.6h5.6M86.2 76.2h5.6M111.4 76.2h13.9M122.5 70.6v2.8h2.8"/>
<path d="M125.3 79h-8.4v11.2h-5.5M158.9 76.2h13.9v5.6M158.9 70.6h53M161.6 70.6v2.8h-2.7M192.4 70.6v14M209.1 70.6v5.6h2.8M234.3 70.6h16.7M237.1 70.6v8.4M245.5 65v5.6M273.4 70.6h5.6M279 65v95h-50.3v-8.4h-2.8M44.3 81.8h5.6v19.5"/>
<path d="M44.3 95.7h5.6M44.3 93h5.6M44.3 90.2h5.6M44.3 87.4h5.6M125.3 81.8h-2.8v2.8M158.9 81.8h5.5M172.8 93v2.7M192.4 81.8h2.8M192.4 93v5.5M223.1 93v2.7M237.1 87.4v8.3h-72.7v-2.7M184 109.7v8.4"/>
<path d="M228.7 112.5v5.6M175.6 129.3v30.7h-5.6M184 129.3v16.7M189.6 134.9h-22.4v5.5h-19.5M189.6 132.1h-25.2v5.5h-16.7M189.6 137.6h-19.6v5.6h-22.3M225.9 134.9h16.8M225.9 137.6h16.8M228.7 129.3v8.3M239.9 126.5h16.7M239.9 123.7v8.4h-14M267.8 126.5h5.6v2.8"/>
<path d="M147.7 151.6h33.5M158.9 160v8.4M175.6 143.2h14M189.6 140.4h-16.8v5.6h-25.1M189.6 151.6h-2.8v2.8M189.6 146h-11.2v2.8h-30.7M189.6 148.8h-8.4v8.4M225.9 140.4h16.8M225.9 143.2h16.8M225.9 146h16.8M225.9 148.8h16.8"/>
</g>
<g fill="#008000" stroke="#008000" stroke-width=".21">
<circle cx="49.9" cy="95.7" r=".55"/>
<circle cx="49.9" cy="93" r=".55"/>
<circle cx="49.9" cy="90.2" r=".55"/>
<circle cx="49.9" cy="87.4" r=".55"/>
<circle cx="192.4" cy="95.7" r=".55"/>
<circle cx="223.1" cy="95.7" r=".55"/>
<circle cx="172.8" cy="95.7" r=".55"/>
<circle cx="245.5" cy="70.6" r=".55"/>
<circle cx="237.1" cy="70.6" r=".55"/>
<circle cx="279" cy="70.6" r=".55"/>
<circle cx="63.9" cy="70.6" r=".55"/>
<circle cx="122.5" cy="70.6" r=".55"/>
<circle cx="86.2" cy="70.6" r=".55"/>
<circle cx="86.2" cy="76.2" r=".55"/>
<circle cx="49.9" cy="59.4" r=".55"/>
<circle cx="49.9" cy="70.6" r=".55"/>
<circle cx="172.8" cy="70.6" r=".55"/>
<circle cx="172.8" cy="45.5" r=".55"/>
<circle cx="192.4" cy="70.6" r=".55"/>
<circle cx="192.4" cy="81.8" r=".55"/>
<circle cx="209.1" cy="70.6" r=".55"/>
<circle cx="161.6" cy="70.6" r=".55"/>
<circle cx="239.9" cy="126.5" r=".55"/>
<circle cx="175.6" cy="143.2" r=".55"/>
<circle cx="228.7" cy="137.6" r=".55"/>
<circle cx="184" cy="146" r=".55"/>
<circle cx="181.2" cy="151.6" r=".55"/>
</g>
<g font-size="7.9" fill="#808080">
<text x="16.4" y="143.2">Standalone Wif Module v1</text>
<text x="71" y="143.2">i</text>
<text x="16.4" y="151.6">Wickerbox Electronics</text>
<text x="16.4" y="160">15-Sep-2015</text>
<text x="16.4" y="168.4">Released under the CERN OHL v1.2</text>
</g>
<g font-size="2.8" fill="#808080">
<text x="148.2" y="38.9">3.7-4.2V</text>
<text x="148.3" y="41.8">Single Cell LiPo</text>
<text x="171.7" y="38.8">VBAT</text>
<text x="48.8" y="49.9">VBUS</text>
<text x="146.8" y="51" transform="rotate(-90 146.8 51)">J2</text>
<text x="93.3" y="57.5">D1</text>
<text x="103.5" y="57.5">150</text>
<text x="95.2" y="65.7">RED</text>
<text x="104" y="63.3">R1</text>
<text x="215.3" y="61.4">BOOST</text>
<text x="215.3" y="63.9">U3</text>
<text x="243.7" y="61">5V</text>
<text x="253.9" y="61.4">LDO VREG</text>
<text x="253.9" y="64.3">U4</text>
<text x="276.1" y="61">3.3V</text>
<text x="25.1" y="67">J1</text>
<text x="215.3" y="66.6">XC9140</text>
<text x="253.9" y="67.1">MCP1703CB</text>
<text x="93.3" y="74.2">D2</text>
<text x="103.5" y="74.2">150</text>
<text x="66.9" y="81.2">4.7u 10V</text>
<text x="67" y="78.8">C1</text>
<text x="95.2" y="82.5">ORANGE</text>
<text x="104" y="80.1">R2</text>
<text x="201.9" y="79.3">L1</text>
<text x="240.2" y="81.6">C3</text>
<text x="93.3" y="88.2">D3</text>
<text x="103.5" y="88.2">150</text>
<text x="162.5" y="89.1" transform="rotate(-90 162.5 89.1)">R4</text>
<text x="168.4" y="88.9" transform="rotate(-90 168.4 88.9)">2k</text>
<text x="170.9" y="89.1" transform="rotate(-90 170.9 89.1)">R5</text>
<text x="176.7" y="89.7" transform="rotate(-90 176.7 89.7)">10k</text>
<text x="195.5" y="89.6">4.7u 10V</text>
<text x="195.5" y="87.2">C2</text>
<text x="199.8" y="84.8">4.7uH</text>
<text x="240.2" y="84">10u 10V</text>
<text x="104" y="94.1">R3</text>
<text x="136.5" y="90">Li-Po Battery</text>
<text x="136.5" y="93">Charge Controller</text>
<text x="24.8" y="101.3">USB (No Data)</text>
<text x="95.2" y="96.4">GREEN</text>
<text x="24.8" y="104.1">4.5-5.5V</text>
<text x="172.8" y="105.7">3.3V</text>
<text x="181.2" y="105.7">3.3V</text>
<text x="80.7" y="109.7">Power fow</text>
<text x="89.6" y="109.7">l</text>
<text x="225.9" y="108.5">3.3V</text>
<text x="237" y="108.5">3.3V</text>
<text x="80.6" y="114.9">1. USB into battery charger</text>
<text x="80.6" y="117.8">2. Battery charger charges battery</text>
<text x="171.3" y="119" transform="rotate(-90 171.3 119)">RED</text>
<text x="179.5" y="114.7" transform="rotate(-90 179.5 114.7)">D4</text>
<text x="237.9" y="119.8" transform="rotate(-90 237.9 119.8)">R9</text>
<text x="80.6" y="120.7">3. XC9140 boosts VBAT to 5V</text>
<text x="80.6" y="123.7">4. LDO bucks 5V back down to clean 3.3V</text>
<text x="173.7" y="125.4" transform="rotate(-90 173.7 125.4)">R6</text>
<text x="179.5" y="125.5" transform="rotate(-90 179.5 125.5)">1K</text>
<text x="182" y="125.4" transform="rotate(-90 182 125.4)">R7</text>
<text x="226.7" y="125.4" transform="rotate(-90 226.7 125.4)">R8</text>
<text x="243.8" y="120.6" transform="rotate(-90 243.8 120.6)">10K</text>
<text x="259.4" y="123.7">RESET</text>
<text x="187.9" y="126.2" transform="rotate(-90 187.9 126.2)">10K</text>
<text x="216.8" y="129.3">U1</text>
<text x="232.6" y="126.2" transform="rotate(-90 232.6 126.2)">10K</text>
<text x="250.7" y="131.2">J4</text>
<text x="259.4" y="129.3">6x3.5mm</text>
<text x="136.5" y="134">J3</text>
<text x="161.7" y="157.2">GPIO0</text>
<text x="205.4" y="157.2">ESP12SMD</text>
<text x="161.7" y="162.8">6x3.5mm</text>
<text x="179.3" y="165.3" transform="rotate(-90 179.3 165.3)">R10</text>
<text x="185.1" y="165.3" transform="rotate(-90 185.1 165.3)">10K</text>
</g>
<g font-size="2.3" fill="#808080">
<text x="34" y="71.4">VCC</text>
<text x="127" y="70.2">1</text>
<text x="133.5" y="71.4">VDD1</text>
<text x="143.1" y="71.4">VBAT1</text>
<text x="155.8" y="70.2">9</text>
<text x="213" y="70.2">3</text>
<text x="217.3" y="71.4">VIN VOUT</text>
<text x="231.9" y="70.2">4</text>
<text x="252.1" y="70.2">3</text>
<text x="256.4" y="71.4">VI</text>
<text x="264.7" y="71.4">VO</text>
<text x="271" y="70.2">2</text>
<text x="35.9" y="77">D+</text>
<text x="36.5" y="74.2">D-</text>
<text x="127" y="73">2</text>
<text x="127" y="75.8">3</text>
<text x="133.5" y="74.2">VDD2</text>
<text x="133.5" y="77">STAT1 THERM</text>
<text x="143.1" y="74.2">VBAT2</text>
<text x="155.8" y="75.8">8</text>
<text x="155.8" y="73">10</text>
<text x="213" y="75.8">1</text>
<text x="217.3" y="77">CE</text>
<text x="260" y="75.4">GND</text>
<text x="261.8" y="77.9" transform="rotate(-90 261.8 77.9)">1</text>
<text x="33.6" y="82.6">GND</text>
<text x="36.5" y="79.8">ID</text>
<text x="127" y="78.6">4</text>
<text x="127" y="81.4">5</text>
<text x="133.5" y="79.8">STAT2</text>
<text x="133.5" y="82.6">GND</text>
<text x="143.6" y="82.6">PROG</text>
<text x="146.6" y="79.8">/PG</text>
<text x="155.8" y="81.4">6</text>
<text x="155.8" y="78.6">7</text>
<text x="213" y="81.4">5</text>
<text x="217.3" y="82.6">LX</text>
<text x="32.4" y="88.2">SHLD</text>
<text x="223.9" y="87.6" transform="rotate(-90 223.9 87.6)">GND</text>
<text x="32.4" y="91">SHLD</text>
<text x="32.4" y="93.8">SHLD</text>
<text x="222.7" y="91.9" transform="rotate(-90 222.7 91.9)">2</text>
<text x="32.4" y="96.6">SHLD</text>
<text x="144.7" y="137.3">6</text>
<text x="197.8" y="135.7">RX</text>
<text x="197.8" y="132.9">TX</text>
<text x="209.7" y="132.9">RESET</text>
<text x="212.6" y="135.7">ADC</text>
<text x="244.4" y="137.3">5</text>
<text x="244.4" y="134.5">6</text>
<text x="144.7" y="142.8">4</text>
<text x="144.7" y="140">5</text>
<text x="197.8" y="141.3">GPIO5</text>
<text x="197.8" y="138.5">GPIO4</text>
<text x="209.1" y="141.3">GPIO16</text>
<text x="209.6" y="138.5">CH_PD</text>
<text x="244.4" y="142.8">3</text>
<text x="244.4" y="140">4</text>
<text x="144.7" y="148.4">2</text>
<text x="144.7" y="145.6">3</text>
<text x="197.8" y="149.6">GPIO15</text>
<text x="197.8" y="146.9">GPIO2</text>
<text x="197.8" y="144.1">GPIO0</text>
<text x="209.1" y="144.1">GPIO14</text>
<text x="209.1" y="146.9">GPIO12</text>
<text x="209.1" y="149.7">GPIO13</text>
<text x="244.4" y="148.4">1</text>
<text x="244.4" y="145.6">2</text>
<text x="144.7" y="151.2">1</text>
<text x="197.8" y="152.4">GND</text>
<text x="212.8" y="152.4">VCC</text>
</g>
<g font-size="1.2" fill="#800000">
<text x="174.2" y="41.3">VBAT</text>
<text x="51.3" y="52.5">USB_VBUS</text>
</g>
</svg>
